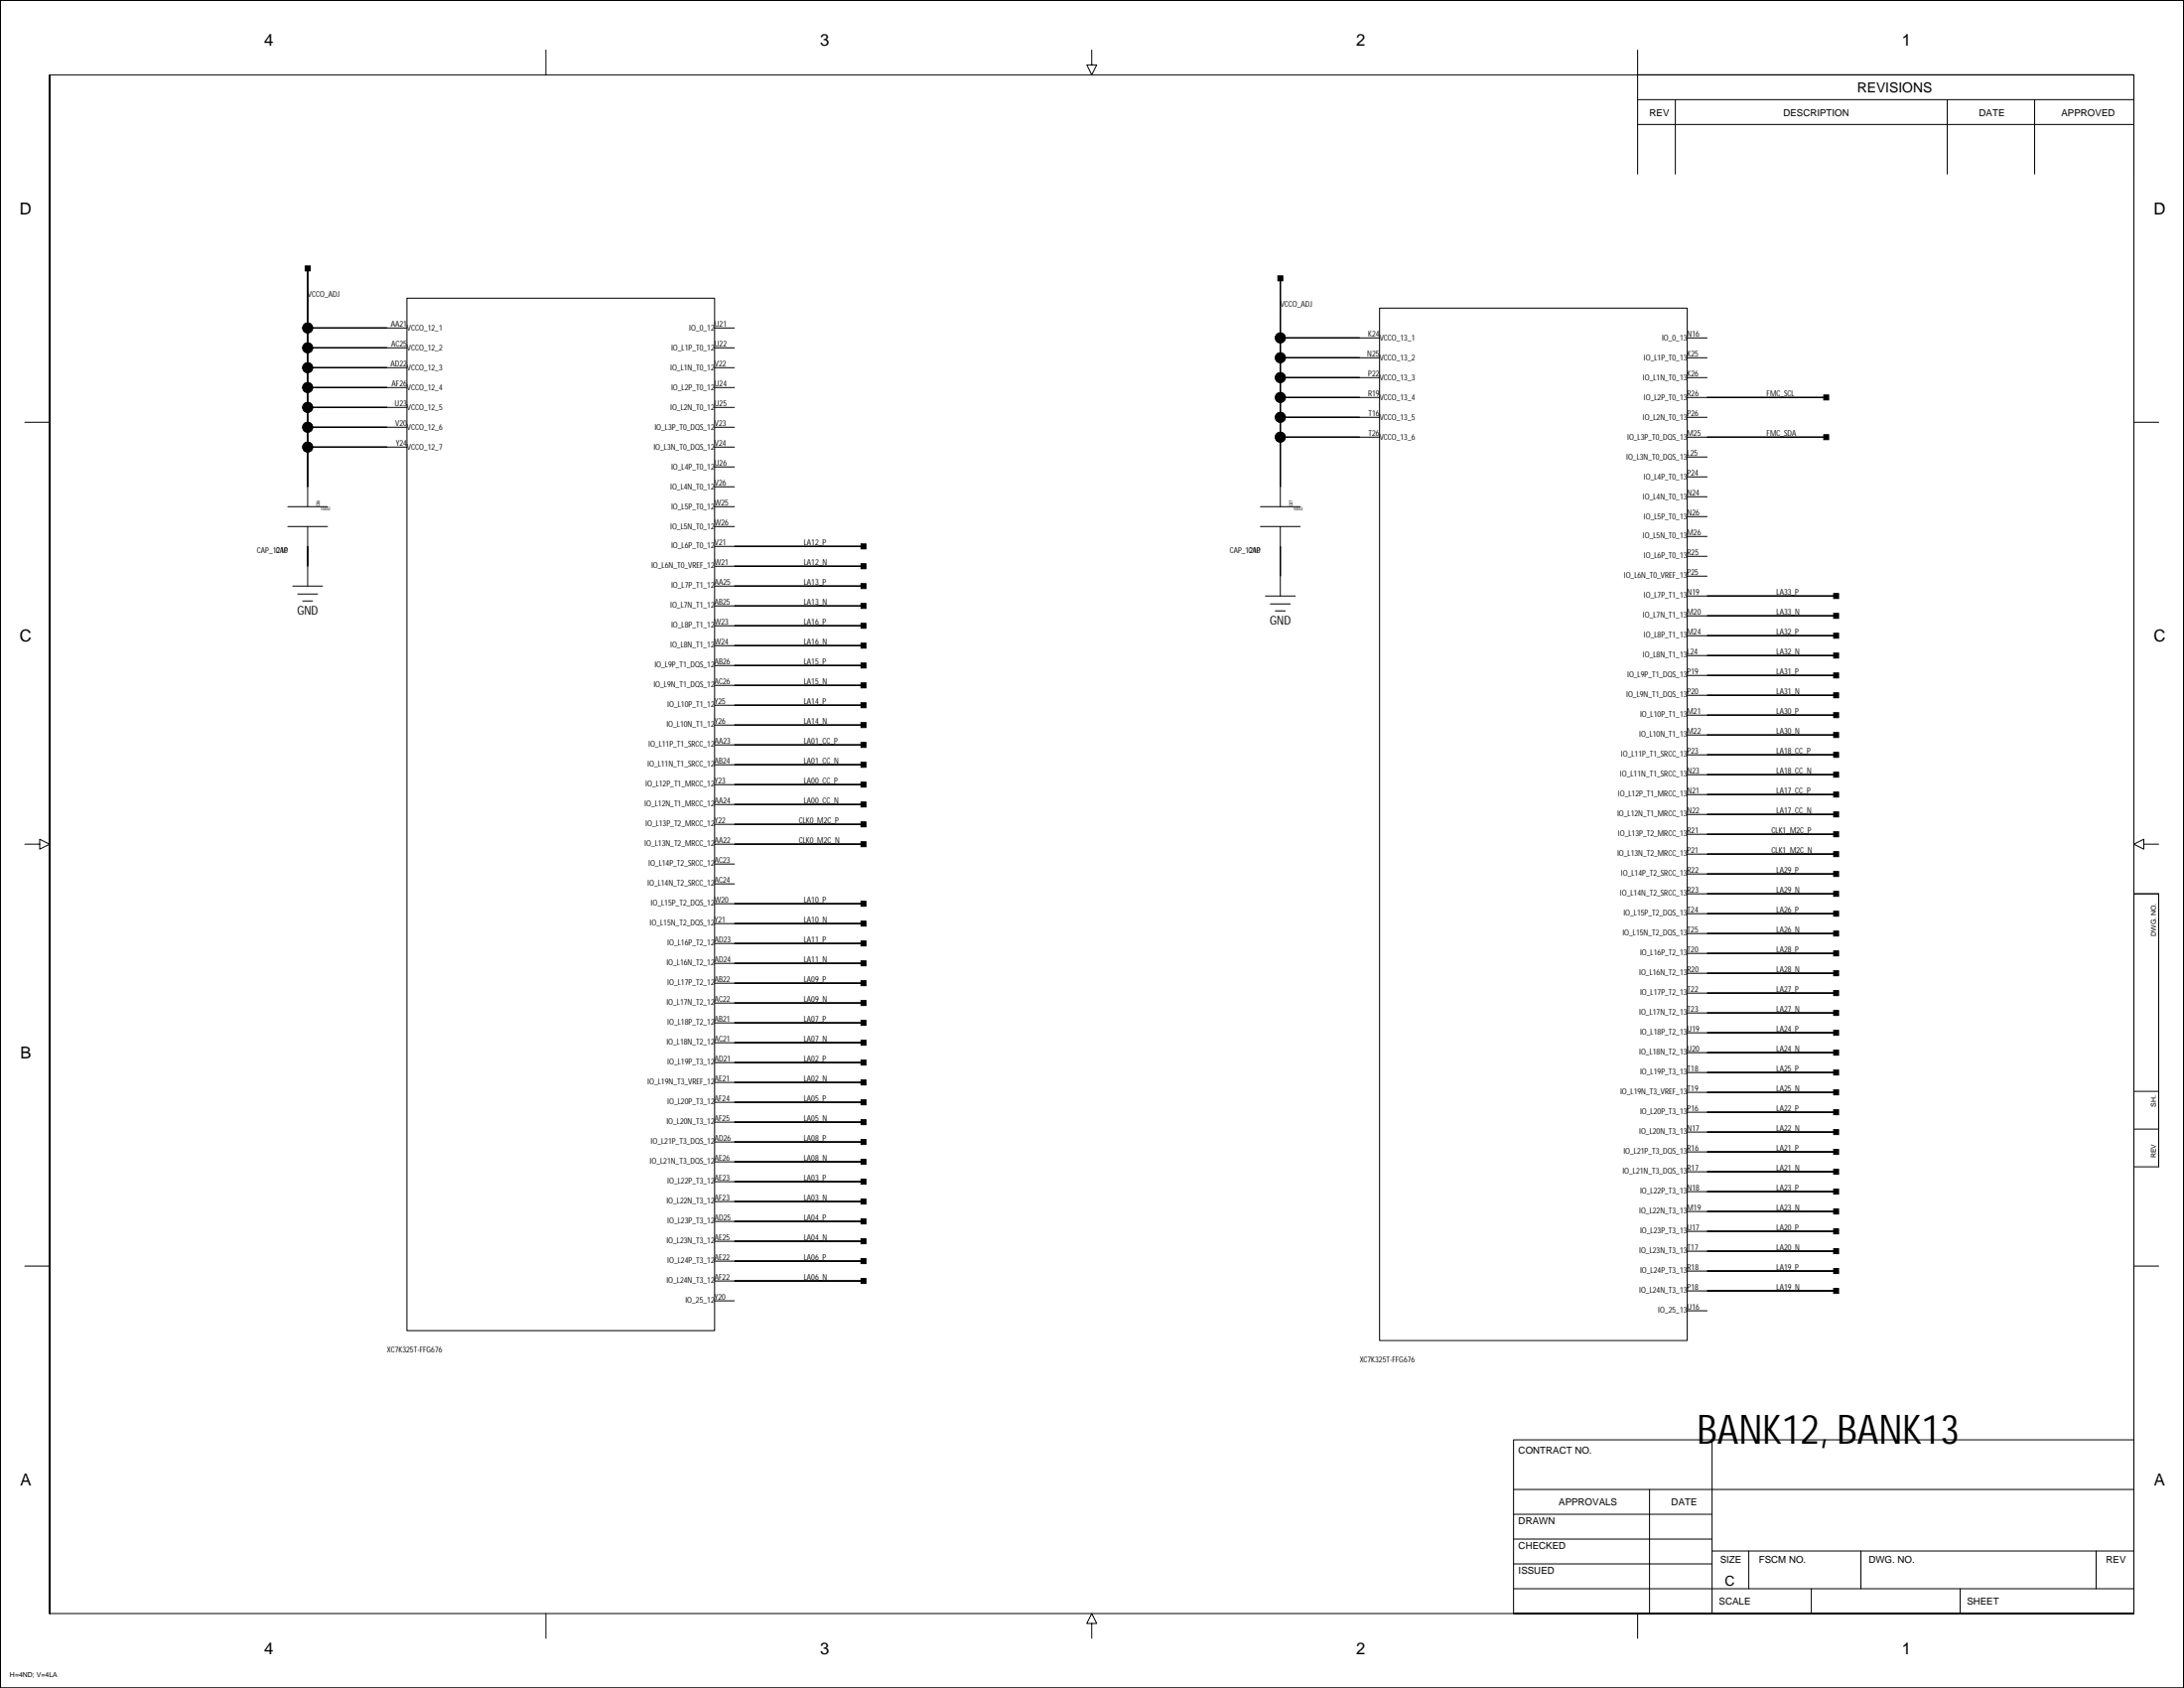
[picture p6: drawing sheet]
<svg xmlns="http://www.w3.org/2000/svg" width="559mm" height="432mm" viewBox="0 0 559 432" stroke-linecap="round" stroke-linejoin="round" font-family="sans-serif">
<g fill="none" stroke="#000" stroke-width=".25">
<path d="M0 .1h558.7v431.7h-558.7zM0 .1v431.7v-431.7h558.7v431.7h-558.7M12.7 19.1v393.7v-393.7h533.3v393.7h-533.3M139.7 12.8v6.3M279.3 12.8v3.8h-1.2l1.2 2.5 1.3-2.5h-1.3M419 19.1h127v25.4M419 12.8v31.7M419 31.8h127M419 25.5h127M428.7 25.5v19M498.2 25.5v19M520.6 25.5v19"/>
<path d="M78.7 68.7v60.9M104.1 76.3h78.7v264.1h-78.7zM327.6 71.2v58.4M353 78.8h78.7v264.1h-78.7zM78.7 83.9h25.4M78.7 89h25.4M78.7 94.1h25.4M78.7 99.1h25.4M182.8 83.9h5.1M182.8 89h5.1M182.8 94.1h5.1M182.8 99.1h5.1"/>
<path d="M327.6 86.4h25.4M327.6 91.5h25.4M327.6 96.6h25.4M431.7 86.4h5.1M431.7 91.5h5.1M431.7 96.6h5.1M6.3 108h6.4M78.7 104.2h25.4M78.7 109.3h25.4M78.7 114.4h25.4M182.8 104.2h5.1M182.8 109.3h5.1"/>
<path d="M182.8 114.4h5.1M182.8 119.5h5.1M327.6 101.7h25.4M327.6 106.8h25.4M327.6 111.8h25.4M431.7 101.7h35.6M431.7 106.8h5.1M431.7 111.8h35.6M431.7 116.9h5.1M546 108h6.3M73.6 129.6h10.2M73.6 134.7h10.2"/>
<path d="M78.7 134.7v15.2M182.8 124.5h5.1M182.8 129.6h5.1M182.8 134.7h5.1M182.8 139.8h38.1M322.5 129.6h10.2M322.5 134.7h10.2M327.6 134.7v17.8M431.7 122h5.1M431.7 127.1h5.1M431.7 132.1h5.1M431.7 137.2h5.1"/>
<path d="M74.9 149.9h7.6M76.2 152h5.1M77.5 153.7h2.5M182.8 144.8h38.1M182.8 149.9h38.1M182.8 155h38.1M323.8 152.5h7.6M325 154.5h5.1M326.3 156.3h2.6M431.7 142.3h5.1M431.7 147.4h5.1M431.7 152.5h38.1"/>
<path d="M431.7 157.5h38.1M182.8 160.1h38.1M182.8 165.2h38.1M182.8 170.2h38.1M182.8 175.3h38.1M431.7 162.6h38.1M431.7 167.7h38.1M431.7 172.8h38.1M431.7 177.9h38.1M182.8 180.4h38.1M182.8 185.5h38.1M182.8 190.6h38.1"/>
<path d="M182.8 195.6h38.1M431.7 182.9h38.1M431.7 188h38.1M431.7 193.1h38.1M431.7 198.2h38.1M6.3 215.9h3.9v1.3l2.5-1.3-2.5-1.2v1.2M182.8 200.7h38.1M182.8 205.8h38.1M182.8 210.9h38.1M182.8 215.9h38.1M431.7 203.3h38.1M431.7 208.3h38.1"/>
<path d="M431.7 213.4h38.1M431.7 218.5h38.1M548.5 215.9v1.3l-2.5-1.3 2.5-1.2v1.2h3.8M182.8 221h5.1M182.8 226.1h5.1M182.8 231.2h38.1M182.8 236.3h38.1M431.7 228.6h38.1M431.7 223.6h38.1M431.7 233.7h38.1M431.7 238.8h38.1M546 228.6h6.3v69.9h-6.3z"/>
<path d="M546 228.6h6.3M182.8 241.3h38.1M182.8 246.4h38.1M182.8 251.5h38.1M182.8 256.6h38.1M431.7 243.9h38.1M431.7 249h38.1M431.7 254h38.1M431.7 259.1h38.1M182.8 261.7h38.1M182.8 266.7h38.1M182.8 271.8h38.1"/>
<path d="M182.8 276.9h38.1M431.7 264.2h38.1M431.7 269.3h38.1M431.7 274.4h38.1M431.7 279.4h38.1M546 279.2h6.3M182.8 282h38.1M182.8 287.1h38.1M182.8 292.1h38.1M182.8 297.2h38.1M431.7 284.5h38.1M431.7 289.6h38.1"/>
<path d="M431.7 294.7h38.1M431.7 299.7h38.1M546 288.8h6.3M182.8 302.3h38.1M182.8 307.4h38.1M182.8 312.4h38.1M182.8 317.5h38.1M431.7 304.8h38.1M431.7 309.9h38.1M431.7 315h38.1M6.3 323.9h6.4M182.8 322.6h38.1"/>
<path d="M182.8 327.7h38.1M182.8 332.8h5.1M431.7 320.1h38.1M431.7 325.1h38.1M431.7 330.2h38.1M431.7 335.3h5.1M546 323.9h6.3M438.1 368.3v44.5M387.3 381h158.7M387.3 393.7h50.8M387.3 387.4h50.8M422.1 381v31.8"/>
<path d="M438.1 396.8h107.9M447.4 396.8v9.6M476.1 396.8v9.6M536.3 396.8v9.6M139.7 412.8v6.3M279.3 415.3h-1.2l1.2-2.5 1.3 2.5h-1.3v3.8M387.3 412.8h158.7h-158.7v-44.5h158.7v44.5M387.3 406.4h158.7M387.3 400.1h50.8M419 412.8v6.3M463.4 406.4v6.4M501.5 406.4v6.4"/>
<circle cx="78.7" cy="83.9" r="1.27"/>
<circle cx="78.7" cy="89" r="1.27"/>
<circle cx="78.7" cy="94.1" r="1.27"/>
<circle cx="78.7" cy="99.1" r="1.27"/>
<circle cx="327.6" cy="96.6" r="1.27"/>
<circle cx="327.6" cy="86.4" r="1.27"/>
<circle cx="327.6" cy="91.5" r="1.27"/>
<circle cx="78.7" cy="104.2" r="1.27"/>
<circle cx="78.7" cy="114.4" r="1.27"/>
<circle cx="78.7" cy="109.3" r="1.27"/>
<circle cx="327.6" cy="111.8" r="1.27"/>
<circle cx="327.6" cy="101.7" r="1.27"/>
<circle cx="327.6" cy="106.8" r="1.27"/>
</g>
<g fill="#000" stroke="#000" stroke-width=".25">
<path d="M78.1 68h1.3v1.3h-1.3z" fill-rule="evenodd"/>
<path d="M78.7 68.7v15.2z" fill-rule="evenodd"/>
<path d="M327 70.6h1.2v1.2h-1.2z" fill-rule="evenodd"/>
<path d="M327.6 71.2v15.2z" fill-rule="evenodd"/>
<path d="M78.7 83.9v5.1z" fill-rule="evenodd"/>
<path d="M78.7 99.1v5.1z" fill-rule="evenodd"/>
<path d="M78.7 89v5.1z" fill-rule="evenodd"/>
<path d="M78.7 94.1v5z" fill-rule="evenodd"/>
<path d="M78.7 83.9h20.3z" fill-rule="evenodd"/>
<path d="M78.7 89h20.3z" fill-rule="evenodd"/>
<path d="M78.7 94.1h20.3z" fill-rule="evenodd"/>
<path d="M78.7 99.1h20.3z" fill-rule="evenodd"/>
<path d="M327.6 96.6v5.1z" fill-rule="evenodd"/>
<path d="M327.6 91.5v5.1z" fill-rule="evenodd"/>
<path d="M327.6 86.4v5.1z" fill-rule="evenodd"/>
<path d="M327.6 96.6h20.3z" fill-rule="evenodd"/>
<path d="M327.6 91.5h20.3z" fill-rule="evenodd"/>
<path d="M327.6 86.4h20.3z" fill-rule="evenodd"/>
<path d="M78.7 114.4v10.1z" fill-rule="evenodd"/>
<path d="M78.7 109.3v5.1z" fill-rule="evenodd"/>
<path d="M78.7 104.2v5.1z" fill-rule="evenodd"/>
<path d="M78.7 104.2h20.3z" fill-rule="evenodd"/>
<path d="M78.7 109.3h20.3z" fill-rule="evenodd"/>
<path d="M78.7 114.4h20.3z" fill-rule="evenodd"/>
<path d="M327.6 111.8v12.7z" fill-rule="evenodd"/>
<path d="M327.6 106.8v5z" fill-rule="evenodd"/>
<path d="M327.6 101.7v5.1z" fill-rule="evenodd"/>
<path d="M327.6 111.8h20.3z" fill-rule="evenodd"/>
<path d="M327.6 106.8h20.3z" fill-rule="evenodd"/>
<path d="M327.6 101.7h20.3z" fill-rule="evenodd"/>
<path d="M466.6 101h1.3v1.3h-1.3z" fill-rule="evenodd"/>
<path d="M466.6 111.2h1.3v1.3h-1.3z" fill-rule="evenodd"/>
<path d="M436.8 101.7h30.5z" fill-rule="evenodd"/>
<path d="M436.8 111.8h30.5z" fill-rule="evenodd"/>
<path d="M78.7 139.8v5z" fill-rule="evenodd"/>
<path d="M187.9 139.8h33z" fill-rule="evenodd"/>
<path d="M327.6 139.8v7.6z" fill-rule="evenodd"/>
<path d="M220.3 154.4h1.3v1.2h-1.3z" fill-rule="evenodd"/>
<path d="M220.3 149.3h1.3v1.3h-1.3z" fill-rule="evenodd"/>
<path d="M220.3 144.2h1.3v1.3h-1.3z" fill-rule="evenodd"/>
<path d="M220.3 139.1h1.3v1.3h-1.3z" fill-rule="evenodd"/>
<path d="M187.9 155h33z" fill-rule="evenodd"/>
<path d="M187.9 149.9h33z" fill-rule="evenodd"/>
<path d="M187.9 144.8h33z" fill-rule="evenodd"/>
<path d="M469.2 156.9h1.2v1.3h-1.2z" fill-rule="evenodd"/>
<path d="M469.2 151.8h1.2v1.3h-1.2z" fill-rule="evenodd"/>
<path d="M436.8 157.5h33z" fill-rule="evenodd"/>
<path d="M436.8 152.5h33z" fill-rule="evenodd"/>
<path d="M220.3 174.7h1.3v1.3h-1.3z" fill-rule="evenodd"/>
<path d="M220.3 164.5h1.3v1.3h-1.3z" fill-rule="evenodd"/>
<path d="M220.3 159.4h1.3v1.3h-1.3z" fill-rule="evenodd"/>
<path d="M220.3 169.6h1.3v1.3h-1.3z" fill-rule="evenodd"/>
<path d="M187.9 175.3h33z" fill-rule="evenodd"/>
<path d="M187.9 165.2h33z" fill-rule="evenodd"/>
<path d="M187.9 160.1h33z" fill-rule="evenodd"/>
<path d="M187.9 170.2h33z" fill-rule="evenodd"/>
<path d="M469.2 177.2h1.2v1.3h-1.2z" fill-rule="evenodd"/>
<path d="M469.2 172.1h1.2v1.3h-1.2z" fill-rule="evenodd"/>
<path d="M469.2 167.1h1.2v1.2h-1.2z" fill-rule="evenodd"/>
<path d="M469.2 162h1.2v1.3h-1.2z" fill-rule="evenodd"/>
<path d="M436.8 177.9h33z" fill-rule="evenodd"/>
<path d="M436.8 172.8h33z" fill-rule="evenodd"/>
<path d="M436.8 167.7h33z" fill-rule="evenodd"/>
<path d="M436.8 162.6h33z" fill-rule="evenodd"/>
<path d="M220.3 184.8h1.3v1.3h-1.3z" fill-rule="evenodd"/>
<path d="M220.3 179.8h1.3v1.2h-1.3z" fill-rule="evenodd"/>
<path d="M220.3 195h1.3v1.3h-1.3z" fill-rule="evenodd"/>
<path d="M220.3 189.9h1.3v1.3h-1.3z" fill-rule="evenodd"/>
<path d="M187.9 185.5h33z" fill-rule="evenodd"/>
<path d="M187.9 180.4h33z" fill-rule="evenodd"/>
<path d="M187.9 195.6h33z" fill-rule="evenodd"/>
<path d="M187.9 190.6h33z" fill-rule="evenodd"/>
<path d="M469.2 197.5h1.2v1.3h-1.2z" fill-rule="evenodd"/>
<path d="M469.2 192.5h1.2v1.2h-1.2z" fill-rule="evenodd"/>
<path d="M469.2 187.4h1.2v1.3h-1.2z" fill-rule="evenodd"/>
<path d="M469.2 182.3h1.2v1.3h-1.2z" fill-rule="evenodd"/>
<path d="M436.8 198.2h33z" fill-rule="evenodd"/>
<path d="M436.8 193.1h33z" fill-rule="evenodd"/>
<path d="M436.8 188h33z" fill-rule="evenodd"/>
<path d="M436.8 182.9h33z" fill-rule="evenodd"/>
<path d="M220.3 205.2h1.3v1.2h-1.3z" fill-rule="evenodd"/>
<path d="M220.3 200.1h1.3v1.2h-1.3z" fill-rule="evenodd"/>
<path d="M220.3 215.3h1.3v1.3h-1.3z" fill-rule="evenodd"/>
<path d="M220.3 210.2h1.3v1.3h-1.3z" fill-rule="evenodd"/>
<path d="M187.9 205.8h33z" fill-rule="evenodd"/>
<path d="M187.9 200.7h33z" fill-rule="evenodd"/>
<path d="M187.9 215.9h33z" fill-rule="evenodd"/>
<path d="M187.9 210.9h33z" fill-rule="evenodd"/>
<path d="M469.2 207.7h1.2v1.3h-1.2z" fill-rule="evenodd"/>
<path d="M469.2 202.6h1.2v1.3h-1.2z" fill-rule="evenodd"/>
<path d="M469.2 217.9h1.2v1.2h-1.2z" fill-rule="evenodd"/>
<path d="M469.2 212.8h1.2v1.2h-1.2z" fill-rule="evenodd"/>
<path d="M436.8 208.3h33z" fill-rule="evenodd"/>
<path d="M436.8 203.3h33z" fill-rule="evenodd"/>
<path d="M436.8 218.5h33z" fill-rule="evenodd"/>
<path d="M436.8 213.4h33z" fill-rule="evenodd"/>
<path d="M220.3 235.6h1.3v1.3h-1.3z" fill-rule="evenodd"/>
<path d="M220.3 230.6h1.3v1.2h-1.3z" fill-rule="evenodd"/>
<path d="M187.9 236.3h33z" fill-rule="evenodd"/>
<path d="M187.9 231.2h33z" fill-rule="evenodd"/>
<path d="M469.2 238.2h1.2v1.2h-1.2z" fill-rule="evenodd"/>
<path d="M469.2 233.1h1.2v1.3h-1.2z" fill-rule="evenodd"/>
<path d="M469.2 228h1.2v1.3h-1.2z" fill-rule="evenodd"/>
<path d="M469.2 222.9h1.2v1.3h-1.2z" fill-rule="evenodd"/>
<path d="M436.8 238.8h33z" fill-rule="evenodd"/>
<path d="M436.8 233.7h33z" fill-rule="evenodd"/>
<path d="M436.8 228.6h33z" fill-rule="evenodd"/>
<path d="M436.8 223.6h33z" fill-rule="evenodd"/>
<path d="M220.3 255.9h1.3v1.3h-1.3z" fill-rule="evenodd"/>
<path d="M220.3 250.9h1.3v1.2h-1.3z" fill-rule="evenodd"/>
<path d="M220.3 245.8h1.3v1.3h-1.3z" fill-rule="evenodd"/>
<path d="M220.3 240.7h1.3v1.3h-1.3z" fill-rule="evenodd"/>
<path d="M187.9 256.6h33z" fill-rule="evenodd"/>
<path d="M187.9 251.5h33z" fill-rule="evenodd"/>
<path d="M187.9 246.4h33z" fill-rule="evenodd"/>
<path d="M187.9 241.3h33z" fill-rule="evenodd"/>
<path d="M469.2 258.5h1.2v1.3h-1.2z" fill-rule="evenodd"/>
<path d="M469.2 253.4h1.2v1.3h-1.2z" fill-rule="evenodd"/>
<path d="M469.2 248.3h1.2v1.3h-1.2z" fill-rule="evenodd"/>
<path d="M469.2 243.2h1.2v1.3h-1.2z" fill-rule="evenodd"/>
<path d="M436.8 259.1h33z" fill-rule="evenodd"/>
<path d="M436.8 254h33z" fill-rule="evenodd"/>
<path d="M436.8 249h33z" fill-rule="evenodd"/>
<path d="M436.8 243.9h33z" fill-rule="evenodd"/>
<path d="M220.3 266.1h1.3v1.3h-1.3z" fill-rule="evenodd"/>
<path d="M220.3 261h1.3v1.3h-1.3z" fill-rule="evenodd"/>
<path d="M220.3 276.3h1.3v1.2h-1.3z" fill-rule="evenodd"/>
<path d="M220.3 271.2h1.3v1.3h-1.3z" fill-rule="evenodd"/>
<path d="M187.9 266.7h33z" fill-rule="evenodd"/>
<path d="M187.9 261.7h33z" fill-rule="evenodd"/>
<path d="M187.9 276.9h33z" fill-rule="evenodd"/>
<path d="M187.9 271.8h33z" fill-rule="evenodd"/>
<path d="M469.2 273.7h1.2v1.3h-1.2z" fill-rule="evenodd"/>
<path d="M469.2 268.6h1.2v1.3h-1.2z" fill-rule="evenodd"/>
<path d="M469.2 263.6h1.2v1.2h-1.2z" fill-rule="evenodd"/>
<path d="M436.8 279.4h33z" fill-rule="evenodd"/>
<path d="M436.8 274.4h33z" fill-rule="evenodd"/>
<path d="M436.8 269.3h33z" fill-rule="evenodd"/>
<path d="M436.8 264.2h33z" fill-rule="evenodd"/>
<path d="M220.3 286.4h1.3v1.3h-1.3z" fill-rule="evenodd"/>
<path d="M220.3 281.3h1.3v1.3h-1.3z" fill-rule="evenodd"/>
<path d="M220.3 296.6h1.3v1.2h-1.3z" fill-rule="evenodd"/>
<path d="M220.3 291.5h1.3v1.3h-1.3z" fill-rule="evenodd"/>
<path d="M187.9 287.1h33z" fill-rule="evenodd"/>
<path d="M187.9 282h33z" fill-rule="evenodd"/>
<path d="M187.9 297.2h33z" fill-rule="evenodd"/>
<path d="M187.9 292.1h33z" fill-rule="evenodd"/>
<path d="M469.2 278.8h1.2v1.3h-1.2z" fill-rule="evenodd"/>
<path d="M469.2 289h1.2v1.2h-1.2z" fill-rule="evenodd"/>
<path d="M469.2 283.9h1.2v1.2h-1.2z" fill-rule="evenodd"/>
<path d="M469.2 294h1.2v1.3h-1.2z" fill-rule="evenodd"/>
<path d="M436.8 289.6h33z" fill-rule="evenodd"/>
<path d="M436.8 284.5h33z" fill-rule="evenodd"/>
<path d="M436.8 299.7h33z" fill-rule="evenodd"/>
<path d="M436.8 294.7h33z" fill-rule="evenodd"/>
<path d="M220.3 306.7h1.3v1.3h-1.3z" fill-rule="evenodd"/>
<path d="M220.3 301.7h1.3v1.2h-1.3z" fill-rule="evenodd"/>
<path d="M220.3 316.9h1.3v1.3h-1.3z" fill-rule="evenodd"/>
<path d="M220.3 311.8h1.3v1.3h-1.3z" fill-rule="evenodd"/>
<path d="M187.9 307.4h33z" fill-rule="evenodd"/>
<path d="M187.9 302.3h33z" fill-rule="evenodd"/>
<path d="M187.9 317.5h33z" fill-rule="evenodd"/>
<path d="M187.9 312.4h33z" fill-rule="evenodd"/>
<path d="M469.2 309.3h1.2v1.2h-1.2z" fill-rule="evenodd"/>
<path d="M469.2 304.2h1.2v1.3h-1.2z" fill-rule="evenodd"/>
<path d="M469.2 314.4h1.2v1.2h-1.2z" fill-rule="evenodd"/>
<path d="M469.2 299.1h1.2v1.3h-1.2z" fill-rule="evenodd"/>
<path d="M436.8 309.9h33z" fill-rule="evenodd"/>
<path d="M436.8 304.8h33z" fill-rule="evenodd"/>
<path d="M436.8 315h33z" fill-rule="evenodd"/>
<path d="M220.3 327h1.3v1.3h-1.3z" fill-rule="evenodd"/>
<path d="M220.3 322h1.3v1.2h-1.3z" fill-rule="evenodd"/>
<path d="M187.9 327.7h33z" fill-rule="evenodd"/>
<path d="M187.9 322.6h33z" fill-rule="evenodd"/>
<path d="M469.2 319.4h1.2v1.3h-1.2z" fill-rule="evenodd"/>
<path d="M469.2 329.6h1.2v1.3h-1.2z" fill-rule="evenodd"/>
<path d="M469.2 324.5h1.2v1.3h-1.2z" fill-rule="evenodd"/>
<path d="M436.8 320.1h33z" fill-rule="evenodd"/>
<path d="M436.8 330.2h33z" fill-rule="evenodd"/>
<path d="M436.8 325.1h33z" fill-rule="evenodd"/>
<circle cx="78.7" cy="83.9" r="1.27"/>
<circle cx="78.7" cy="89" r="1.27"/>
<circle cx="78.7" cy="94.1" r="1.27"/>
<circle cx="78.7" cy="99.1" r="1.27"/>
<circle cx="327.6" cy="96.6" r="1.27"/>
<circle cx="327.6" cy="86.4" r="1.27"/>
<circle cx="327.6" cy="91.5" r="1.27"/>
<circle cx="78.7" cy="104.2" r="1.27"/>
<circle cx="78.7" cy="114.4" r="1.27"/>
<circle cx="78.7" cy="109.3" r="1.27"/>
<circle cx="327.6" cy="111.8" r="1.27"/>
<circle cx="327.6" cy="101.7" r="1.27"/>
<circle cx="327.6" cy="106.8" r="1.27"/>
</g>
<text font-size="10.4" x="434.2" y="369.3">BANK12, BANK13</text>
<g font-size="4.2">
<text x="67.6" y="11.8">4</text>
<text x="209.8" y="11.8">3</text>
<text x="347" y="11.8">2</text>
<text x="486.6" y="11.8">1</text>
<text x="5.1" y="54.9">D</text>
<text x="551" y="54.9">D</text>
<text x="5.1" y="164.1">C</text>
<text x="551" y="164.1">C</text>
<text x="5.2" y="270.8">B</text>
<text x="5.2" y="380">A</text>
<text x="551.2" y="380">A</text>
<text x="67.6" y="423.2">4</text>
<text x="209.8" y="423.2">3</text>
<text x="347" y="423.2">2</text>
<text x="486.6" y="423.2">1</text>
</g>
<g font-size="3.5">
<text x="475.2" y="23.7">REVISIONS</text>
<text x="441.4" y="405.5">C</text>
</g>
<g font-size="3.1">
<text x="76" y="157.1">GND</text>
<text x="324.9" y="159.7">GND</text>
</g>
<g font-size="2.5">
<text x="422.1" y="29.7">REV</text>
<text x="456.3" y="29.7">DESCRIPTION</text>
<text x="506.4" y="29.7">DATE</text>
<text x="527.4" y="29.7">APPROVED</text>
<text x="388.5" y="371.7">CONTRACT NO.</text>
<text x="388.5" y="389.8">DRAWN</text>
<text x="398.8" y="384.9">APPROVALS</text>
<text x="427.6" y="384.9">DATE</text>
<text x="388.5" y="396.1">CHECKED</text>
<text x="440.1" y="399.7">SIZE</text>
<text x="450" y="399.7">FSCM NO.</text>
<text x="478.1" y="399.7">DWG. NO.</text>
<text x="538.9" y="399.7">REV</text>
<text x="388.5" y="402.5">ISSUED</text>
<text x="439.8" y="410.3">SCALE</text>
<text x="503.3" y="410.3">SHEET</text>
</g>
<g font-size="2.1">
<text x="78.7" y="76">VCCO_ADJ</text>
<text x="100" y="83.6">AA21</text>
<text x="182.8" y="83.6">U21</text>
<text x="327.6" y="78.5">VCCO_ADJ</text>
<text x="100.1" y="88.7">AC25</text>
<text x="104.1" y="84.5">VCCO_12_1</text>
<text x="104.1" y="89.5">VCCO_12_2</text>
<text x="171.7" y="89.5">IO_L1P_T0_12</text>
<text x="176.3" y="84.5">IO_0_12</text>
<text x="182.8" y="88.7">U22</text>
<text x="350.1" y="86.1">K24</text>
<text x="353" y="87">VCCO_13_1</text>
<text x="425.2" y="87">IO_0_13</text>
<text x="431.7" y="86.1">N16</text>
<text x="99.9" y="93.7">AD22</text>
<text x="104.1" y="94.6">VCCO_12_3</text>
<text x="171.5" y="94.6">IO_L1N_T0_12</text>
<text x="182.8" y="93.7">V22</text>
<text x="349.8" y="91.2">N25</text>
<text x="353" y="92.1">VCCO_13_2</text>
<text x="420.6" y="92.1">IO_L1P_T0_13</text>
<text x="431.7" y="91.2">K25</text>
<text x="100.2" y="98.8">AF26</text>
<text x="104.1" y="99.7">VCCO_12_4</text>
<text x="171.7" y="99.7">IO_L2P_T0_12</text>
<text x="182.8" y="98.8">U24</text>
<text x="350" y="101.4">R19</text>
<text x="350.1" y="96.3">P22</text>
<text x="353" y="97.2">VCCO_13_3</text>
<text x="420.4" y="97.2">IO_L1N_T0_13</text>
<text x="431.7" y="101.4">R26</text>
<text x="431.7" y="96.3">K26</text>
<text x="452" y="101.4">FMC_SCL</text>
<text x="101" y="103.9">U23</text>
<text x="104.1" y="104.8">VCCO_12_5</text>
<text x="171.5" y="104.8">IO_L2N_T0_12</text>
<text x="182.8" y="103.9">U25</text>
<text x="350.1" y="106.4">T16</text>
<text x="353" y="102.2">VCCO_13_4</text>
<text x="353" y="107.3">VCCO_13_5</text>
<text x="420.4" y="107.3">IO_L2N_T0_13</text>
<text x="420.6" y="102.2">IO_L2P_T0_13</text>
<text x="431.7" y="106.4">P26</text>
<text x="101.1" y="109">V20</text>
<text x="104.1" y="109.9">VCCO_12_6</text>
<text x="167.5" y="109.9">IO_L3P_T0_DQS_12</text>
<text x="182.8" y="109">V23</text>
<text x="350.1" y="111.5">T26</text>
<text x="353" y="112.4">VCCO_13_6</text>
<text x="416.3" y="112.4">IO_L3P_T0_DQS_13</text>
<text x="431.7" y="111.5">M25</text>
<text x="452" y="111.5">FMC_SDA</text>
<text x="101.3" y="114.1">Y24</text>
<text x="104.1" y="114.9">VCCO_12_7</text>
<text x="167.2" y="114.9">IO_L3N_T0_DQS_12</text>
<text x="182.8" y="119.1">U26</text>
<text x="182.8" y="114.1">V24</text>
<text x="416.1" y="117.5">IO_L3N_T0_DQS_13</text>
<text x="431.7" y="116.6">L25</text>
<text x="171.5" y="125.1">IO_L4N_T0_12</text>
<text x="171.7" y="120">IO_L4P_T0_12</text>
<text x="182.8" y="124.2">V26</text>
<text x="420.6" y="122.6">IO_L4P_T0_13</text>
<text x="431.7" y="121.7">P24</text>
<text x="171.7" y="130.2">IO_L5P_T0_12</text>
<text x="182.8" y="129.3">W25</text>
<text x="420.4" y="127.6">IO_L4N_T0_13</text>
<text x="431.7" y="131.8">N26</text>
<text x="431.7" y="126.8">N24</text>
<text x="171.5" y="135.3">IO_L5N_T0_12</text>
<text x="182.8" y="134.4">W26</text>
<text x="420.4" y="137.8">IO_L5N_T0_13</text>
<text x="420.6" y="132.7">IO_L5P_T0_13</text>
<text x="431.7" y="136.9">M26</text>
<text x="65.8" y="141.5">CAP_1210</text>
<text x="70.6" y="141.5">CAP</text>
<text x="171.7" y="140.3">IO_L6P_T0_12</text>
<text x="182.8" y="139.4">V21</text>
<text x="205.7" y="139.4">LA12_P</text>
<text x="314.6" y="141.5">CAP_1210</text>
<text x="319.4" y="141.5">CAP</text>
<text x="420.6" y="142.9">IO_L6P_T0_13</text>
<text x="431.7" y="142">R25</text>
<text x="166.6" y="145.4">IO_L6N_T0_VREF_12</text>
<text x="182.8" y="149.6">AA25</text>
<text x="182.8" y="144.5">W21</text>
<text x="205.7" y="149.6">LA13_P</text>
<text x="205.7" y="144.5">LA12_N</text>
<text x="415.5" y="148">IO_L6N_T0_VREF_13</text>
<text x="431.7" y="147.1">P25</text>
<text x="171.5" y="155.6">IO_L7N_T1_12</text>
<text x="171.7" y="150.5">IO_L7P_T1_12</text>
<text x="182.8" y="154.7">AB25</text>
<text x="205.7" y="154.7">LA13_N</text>
<text x="420.6" y="153">IO_L7P_T1_13</text>
<text x="431.7" y="152.1">N19</text>
<text x="454.6" y="152.1">LA33_P</text>
<text x="171.7" y="160.6">IO_L8P_T1_12</text>
<text x="182.8" y="159.8">W23</text>
<text x="205.7" y="159.8">LA16_P</text>
<text x="420.4" y="158.1">IO_L7N_T1_13</text>
<text x="431.7" y="157.2">M20</text>
<text x="454.6" y="157.2">LA33_N</text>
<text x="171.5" y="165.7">IO_L8N_T1_12</text>
<text x="182.8" y="164.8">W24</text>
<text x="205.7" y="164.8">LA16_N</text>
<text x="420.6" y="163.2">IO_L8P_T1_13</text>
<text x="431.7" y="167.4">L24</text>
<text x="431.7" y="162.3">M24</text>
<text x="454.6" y="167.4">LA32_N</text>
<text x="454.6" y="162.3">LA32_P</text>
<text x="167.5" y="170.8">IO_L9P_T1_DQS_12</text>
<text x="182.8" y="169.9">AB26</text>
<text x="205.7" y="169.9">LA15_P</text>
<text x="416.3" y="173.3">IO_L9P_T1_DQS_13</text>
<text x="420.4" y="168.3">IO_L8N_T1_13</text>
<text x="431.7" y="172.5">P19</text>
<text x="454.6" y="172.5">LA31_P</text>
<text x="167.2" y="175.9">IO_L9N_T1_DQS_12</text>
<text x="182.8" y="175">AC26</text>
<text x="205.7" y="175">LA15_N</text>
<text x="416.1" y="178.4">IO_L9N_T1_DQS_13</text>
<text x="431.7" y="177.5">P20</text>
<text x="454.6" y="177.5">LA31_N</text>
<text x="170.8" y="181">IO_L10P_T1_12</text>
<text x="182.8" y="180.1">Y25</text>
<text x="182.8" y="185.2">Y26</text>
<text x="205.7" y="185.2">LA14_N</text>
<text x="205.7" y="180.1">LA14_P</text>
<text x="419.6" y="183.5">IO_L10P_T1_13</text>
<text x="431.7" y="182.6">M21</text>
<text x="454.6" y="182.6">LA30_P</text>
<text x="165.9" y="191.1">IO_L11P_T1_SRCC_12</text>
<text x="170.5" y="186">IO_L10N_T1_12</text>
<text x="182.8" y="190.2">AA23</text>
<text x="205.7" y="190.2">LA01_CC_P</text>
<text x="419.4" y="188.6">IO_L10N_T1_13</text>
<text x="431.7" y="187.7">M22</text>
<text x="454.6" y="187.7">LA30_N</text>
<text x="165.7" y="196.2">IO_L11N_T1_SRCC_12</text>
<text x="182.8" y="195.3">AB24</text>
<text x="205.7" y="195.3">LA01_CC_N</text>
<text x="414.8" y="193.7">IO_L11P_T1_SRCC_13</text>
<text x="431.7" y="197.9">N23</text>
<text x="431.7" y="192.8">P23</text>
<text x="454.6" y="197.9">LA18_CC_N</text>
<text x="454.6" y="192.8">LA18_CC_P</text>
<text x="165.2" y="201.3">IO_L12P_T1_MRCC_12</text>
<text x="182.8" y="200.4">Y23</text>
<text x="205.7" y="200.4">LA00_CC_P</text>
<text x="414" y="203.8">IO_L12P_T1_MRCC_13</text>
<text x="414.5" y="198.7">IO_L11N_T1_SRCC_13</text>
<text x="431.7" y="202.9">N21</text>
<text x="454.6" y="202.9">LA17_CC_P</text>
<text x="164.9" y="206.4">IO_L12N_T1_MRCC_12</text>
<text x="182.8" y="205.5">AA24</text>
<text x="205.7" y="205.5">LA00_CC_N</text>
<text x="413.8" y="208.9">IO_L12N_T1_MRCC_13</text>
<text x="431.7" y="208">N22</text>
<text x="454.6" y="208">LA17_CC_N</text>
<text x="165.2" y="211.4">IO_L13P_T2_MRCC_12</text>
<text x="182.8" y="215.6">AA22</text>
<text x="182.8" y="210.6">Y22</text>
<text x="204.4" y="215.6">CLK0_M2C_N</text>
<text x="204.4" y="210.6">CLK0_M2C_P</text>
<text x="414" y="214">IO_L13P_T2_MRCC_13</text>
<text x="431.7" y="213.1">R21</text>
<text x="453.3" y="213.1">CLK1_M2C_P</text>
<text x="164.9" y="216.5">IO_L13N_T2_MRCC_12</text>
<text x="165.9" y="221.6">IO_L14P_T2_SRCC_12</text>
<text x="182.8" y="220.7">AC23</text>
<text x="413.8" y="219.1">IO_L13N_T2_MRCC_13</text>
<text x="431.7" y="218.2">P21</text>
<text x="453.3" y="218.2">CLK1_M2C_N</text>
<text x="165.7" y="226.7">IO_L14N_T2_SRCC_12</text>
<text x="182.8" y="225.8">AC24</text>
<text x="414.8" y="224.1">IO_L14P_T2_SRCC_13</text>
<text x="431.7" y="223.2">R22</text>
<text x="454.6" y="223.2">LA29_P</text>
<text x="166.5" y="231.8">IO_L15P_T2_DQS_12</text>
<text x="182.8" y="230.9">W20</text>
<text x="205.7" y="230.9">LA10_P</text>
<text x="414.5" y="229.2">IO_L14N_T2_SRCC_13</text>
<text x="431.7" y="228.3">R23</text>
<text x="431.7" y="233.4">T24</text>
<text x="454.6" y="233.4">LA26_P</text>
<text x="454.6" y="228.3">LA29_N</text>
<text x="166.3" y="236.8">IO_L15N_T2_DQS_12</text>
<text x="182.8" y="235.9">Y21</text>
<text x="205.7" y="235.9">LA10_N</text>
<text x="415.1" y="239.4">IO_L15N_T2_DQS_13</text>
<text x="415.4" y="234.3">IO_L15P_T2_DQS_13</text>
<text x="431.7" y="238.5">T25</text>
<text x="454.6" y="238.5">LA26_N</text>
<text x="170.8" y="241.9">IO_L16P_T2_12</text>
<text x="182.8" y="241">AD23</text>
<text x="205.7" y="241">LA11_P</text>
<text x="419.6" y="244.5">IO_L16P_T2_13</text>
<text x="431.7" y="243.6">T20</text>
<text x="454.6" y="243.6">LA28_P</text>
<text x="170.5" y="247">IO_L16N_T2_12</text>
<text x="182.8" y="251.2">AB22</text>
<text x="182.8" y="246.1">AD24</text>
<text x="205.7" y="251.2">LA09_P</text>
<text x="205.7" y="246.1">LA11_N</text>
<text x="419.4" y="249.5">IO_L16N_T2_13</text>
<text x="431.7" y="248.6">R20</text>
<text x="454.6" y="248.6">LA28_N</text>
<text x="170.5" y="257.1">IO_L17N_T2_12</text>
<text x="170.8" y="252.1">IO_L17P_T2_12</text>
<text x="182.8" y="256.3">AC22</text>
<text x="205.7" y="256.3">LA09_N</text>
<text x="419.6" y="254.6">IO_L17P_T2_13</text>
<text x="431.7" y="253.7">T22</text>
<text x="454.6" y="253.7">LA27_P</text>
<text x="170.8" y="262.2">IO_L18P_T2_12</text>
<text x="182.8" y="261.3">AB21</text>
<text x="205.7" y="261.3">LA07_P</text>
<text x="419.4" y="259.7">IO_L17N_T2_13</text>
<text x="431.7" y="263.9">U19</text>
<text x="431.7" y="258.8">T23</text>
<text x="454.6" y="258.8">LA27_N</text>
<text x="454.6" y="263.9">LA24_P</text>
<text x="170.5" y="267.3">IO_L18N_T2_12</text>
<text x="182.8" y="266.4">AC21</text>
<text x="205.7" y="266.4">LA07_N</text>
<text x="419.4" y="269.8">IO_L18N_T2_13</text>
<text x="419.6" y="264.8">IO_L18P_T2_13</text>
<text x="431.7" y="269">U20</text>
<text x="454.6" y="269">LA24_N</text>
<text x="170.8" y="272.4">IO_L19P_T3_12</text>
<text x="182.8" y="271.5">AD21</text>
<text x="205.7" y="271.5">LA02_P</text>
<text x="419.6" y="274.9">IO_L19P_T3_13</text>
<text x="431.7" y="274">T18</text>
<text x="454.6" y="274">LA25_P</text>
<text x="165.7" y="277.5">IO_L19N_T3_VREF_12</text>
<text x="182.8" y="276.6">AE21</text>
<text x="182.8" y="281.7">AF24</text>
<text x="205.7" y="281.7">LA05_P</text>
<text x="205.7" y="276.6">LA02_N</text>
<text x="414.5" y="280">IO_L19N_T3_VREF_13</text>
<text x="431.7" y="279.1">T19</text>
<text x="454.6" y="279.1">LA25_N</text>
<text x="170.5" y="287.6">IO_L20N_T3_12</text>
<text x="170.8" y="282.5">IO_L20P_T3_12</text>
<text x="182.8" y="286.7">AF25</text>
<text x="205.7" y="286.7">LA05_N</text>
<text x="419.6" y="285.1">IO_L20P_T3_13</text>
<text x="431.7" y="284.2">P16</text>
<text x="454.6" y="284.2">LA22_P</text>
<text x="166.5" y="292.7">IO_L21P_T3_DQS_12</text>
<text x="182.8" y="291.8">AD26</text>
<text x="205.7" y="291.8">LA08_P</text>
<text x="419.4" y="290.2">IO_L20N_T3_13</text>
<text x="431.7" y="289.3">N17</text>
<text x="454.6" y="289.3">LA22_N</text>
<text x="166.3" y="297.8">IO_L21N_T3_DQS_12</text>
<text x="182.8" y="296.9">AE26</text>
<text x="205.7" y="296.9">LA08_N</text>
<text x="415.4" y="295.2">IO_L21P_T3_DQS_13</text>
<text x="431.7" y="299.4">R17</text>
<text x="431.7" y="294.4">R16</text>
<text x="454.6" y="299.4">LA21_N</text>
<text x="454.6" y="294.4">LA21_P</text>
<text x="170.8" y="302.9">IO_L22P_T3_12</text>
<text x="182.8" y="302">AE23</text>
<text x="205.7" y="302">LA03_P</text>
<text x="415.1" y="300.3">IO_L21N_T3_DQS_13</text>
<text x="419.6" y="305.4">IO_L22P_T3_13</text>
<text x="431.7" y="304.5">N18</text>
<text x="454.6" y="304.5">LA23_P</text>
<text x="170.5" y="307.9">IO_L22N_T3_12</text>
<text x="182.8" y="307.1">AF23</text>
<text x="205.7" y="307.1">LA03_N</text>
<text x="419.4" y="310.5">IO_L22N_T3_13</text>
<text x="431.7" y="309.6">M19</text>
<text x="454.6" y="309.6">LA23_N</text>
<text x="170.8" y="313">IO_L23P_T3_12</text>
<text x="182.8" y="317.2">AE25</text>
<text x="182.8" y="312.1">AD25</text>
<text x="205.7" y="317.2">LA04_N</text>
<text x="205.7" y="312.1">LA04_P</text>
<text x="419.6" y="315.6">IO_L23P_T3_13</text>
<text x="431.7" y="314.7">U17</text>
<text x="454.6" y="314.7">LA20_P</text>
<text x="170.5" y="318.1">IO_L23N_T3_12</text>
<text x="170.8" y="323.2">IO_L24P_T3_12</text>
<text x="182.8" y="322.3">AE22</text>
<text x="205.7" y="322.3">LA06_P</text>
<text x="419.4" y="320.6">IO_L23N_T3_13</text>
<text x="431.7" y="319.7">T17</text>
<text x="454.6" y="319.7">LA20_N</text>
<text x="170.5" y="328.3">IO_L24N_T3_12</text>
<text x="182.8" y="327.4">AF22</text>
<text x="205.7" y="327.4">LA06_N</text>
<text x="419.6" y="325.7">IO_L24P_T3_13</text>
<text x="431.7" y="329.9">P18</text>
<text x="431.7" y="324.8">R18</text>
<text x="454.6" y="329.9">LA19_N</text>
<text x="454.6" y="324.8">LA19_P</text>
<text x="175.4" y="333.3">IO_25_12</text>
<text x="182.8" y="332.4">Y20</text>
<text x="419.4" y="330.8">IO_L24N_T3_13</text>
<text x="424.2" y="335.9">IO_25_13</text>
<text x="431.7" y="335">U16</text>
<text x="99" y="346">XC7K325T-FFG676</text>
<text x="347.9" y="348.6">XC7K325T-FFG676</text>
</g>
<g font-size="1.8">
<text x="551.7" y="239.5" transform="rotate(-90 551.7 239.5)">DWG. NO.</text>
<text x="551.7" y="283.2" transform="rotate(-90 551.7 283.2)">SH.</text>
<text x="551.7" y="296.2" transform="rotate(-90 551.7 296.2)">REV</text>
<text x="2.5" y="428.9">H=4ND; V=4LA</text>
</g>
<g font-size="1.2">
<text x="81.9" y="129.6" transform="rotate(-90 81.9 129.6)">C86</text>
<text x="82" y="130.6">100U</text>
<text x="330.7" y="129.6" transform="rotate(-90 330.7 129.6)">C87</text>
<text x="330.9" y="130.6">100U</text>
</g>
</svg>
